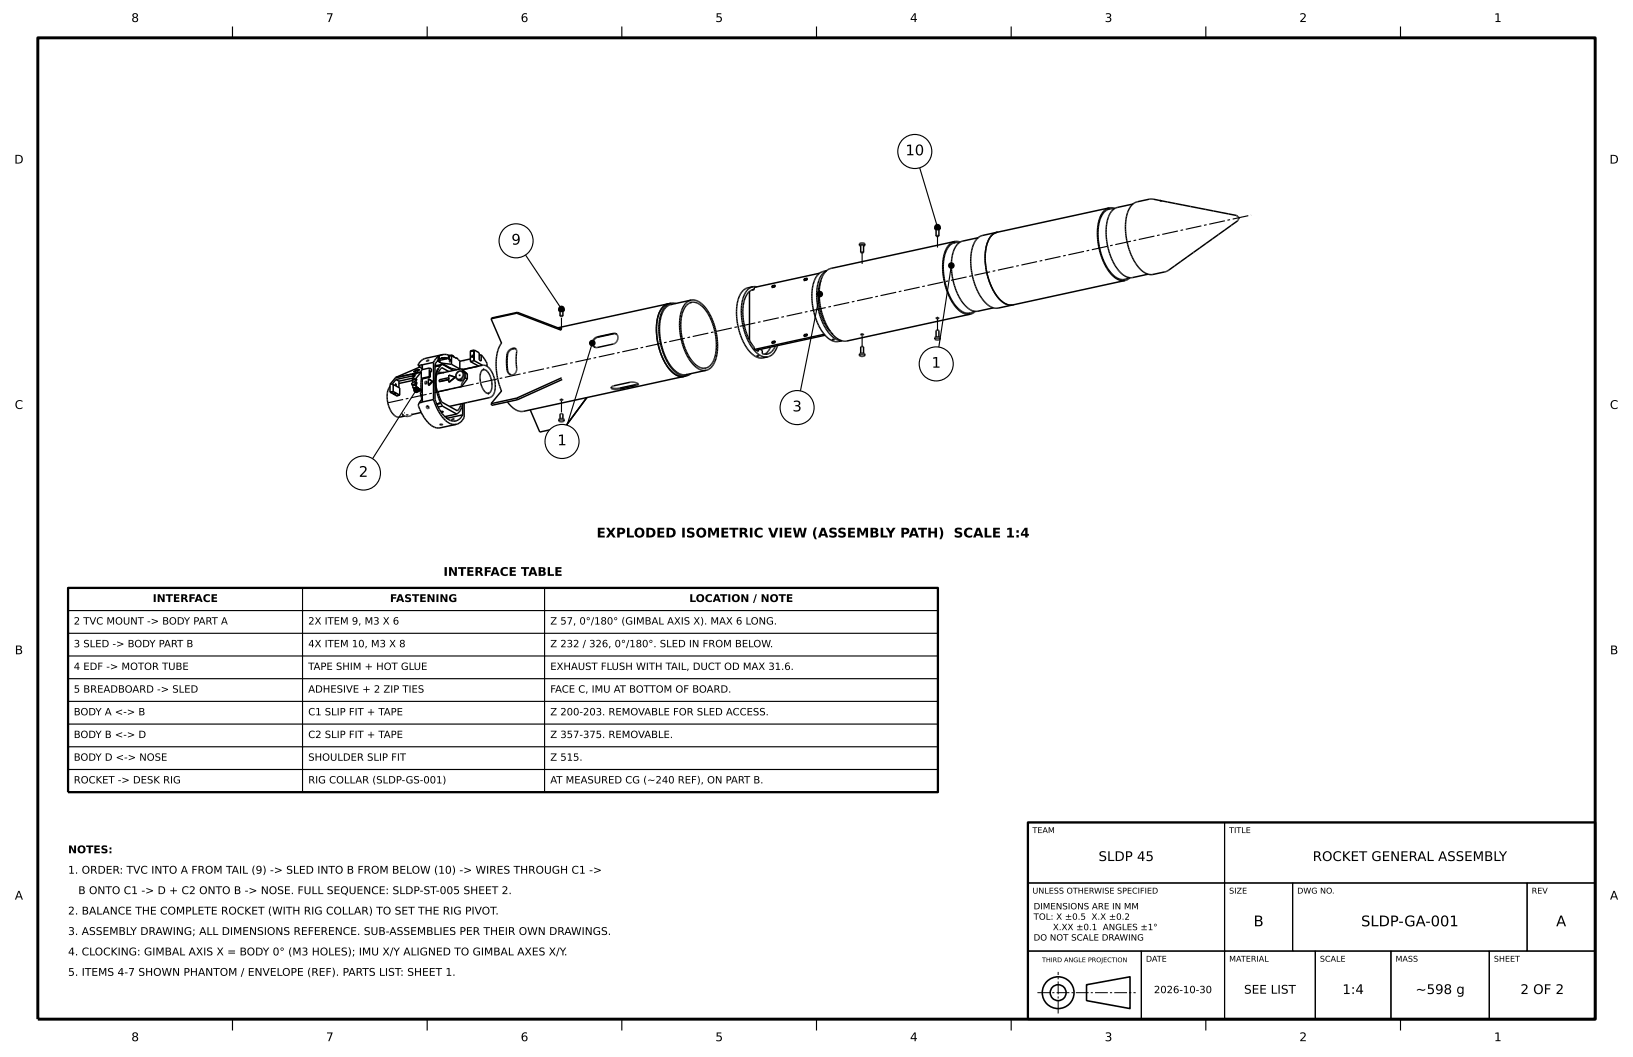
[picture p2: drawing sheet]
<svg xmlns="http://www.w3.org/2000/svg" width="432mm" height="279mm" viewBox="0 0 432 279" stroke-linecap="round" stroke-linejoin="round" font-family="sans-serif">
<g fill="none" stroke="#000" stroke-width=".39">
<path d="M293.4 54.9l-1 .4-.7 .8-.7 1-.5 1.4-.3 3.4 .4 3.4 1.1 3.6 1.7 3 .9 1.1 1.1 .8 1 .4h1M293.4 54.9l1.4 .2M293.4 54.9l-29.7 6.5M293.4 55.2l-.9 .4-.7 .7-1 2.1-.5 3.1 .4 3.7 1.1 3.6 1.5 2.8 1.8 1.7 1 .5 1 .1M293.4 55.2l-.3 .1M293.4 55.2l1.1 .1M299.6 53.9l-4.5 1-.8 .6-.7 .9-.8 1.7-.3 2.1v2.4l.4 2.6 .7 2.3 1.1 2.4 1.2 1.7 1.4 1.2 1 .5 .9 .1 4.4-.9M326.9 57l-22.2-4.4-4.2 .8-.8 .5-.8 .8-.6 1.1-.4 1.5-.3 3.4 .5 3.4 1.2 3.6 1.6 2.7 1.9 1.8 1 .3 1 .1 3.4-.8 .7-.3 18.4-13.1M327 57h.1M327.1 57h.1M327.1 57l.1 .1M327.1 57.1l.5 .4-.3 .7"/>
<path d="M327.1 57.1h.1M327.3 58.3v.1M327.3 58.3h.1M327.3 58.2v.1M182.8 79.3l-.9 .4-.8 .7-1 2.3-.4 2.9 .3 3.7 1.1 3.5 1.7 2.9 .9 1.1 1 .7 1 .4h1M182.8 79.3h.9l1 .4 1 .8 1 1 1.6 2.9 1 3.3 .4 3.5-.3 3.3-.5 1.3-.6 1-.8 .7-.8 .4M182.8 79.3l-5.3 1.2M182.9 79.9l-.8 .4-.8 .6-1 2.2-.3 2.7 .3 3.4 1 3.4 1.4 2.4 1.8 1.8 .9 .4 .9 .1M182.9 79.9l-.4 .1M182.9 79.9h.9l.9 .4 1.8 1.7 1.6 2.7 .9 3 .4 3.3-.3 3.1-1 2.2-.7 .7-.9 .3M198.2 77v12.9M199.1 75.8l-1.5 .3-.9 .5-.7 .8-.7 1.4-.4 1.7-.2 1.8 .5 4.1 1.3 4 1 1.6 1 1.3 1.1 .8 1.2 .5 2.2-.3"/>
<path d="M199.1 75.8l-.9 .4-.8 .7-.6 1-.4 1.3-.4 3.3 .4 3.3 1 3.5 1.7 2.9 .9 1 1 .7 1 .4h1M199.1 75.8h1.1M199.2 76.5l-.3 .1M199.2 76.5l-1.1 .6-.9 1.4-.6 1.9-.2 2.3 .3 2.5 .6 2.5 .9 2.3 1.3 1.9M199.5 76.5l-.7 .1M199.5 76.5h-.3M199.5 76v.5M199.5 76h.1M204.1 75.5v.5M204.1 75.5l.4 .3M204.1 76h.1M204.5 75.8v.1"/>
<path d="M205 75.4l-.9 .1M205 75.4v.4l-.9 .2M205 75.4h.1M205 75.7l-.5 .1M212.6 73.7v.5M212.6 73.7l.4 .2M212.6 74.2h.1M213 73.9v.2M213.4 73.5l-.8 .2M213.4 73.5v.5l-.8 .2M213.4 73.5h.1M213.5 73.8l-.5 .1"/>
<path d="M216.7 72.2l-1 1.2-.7 1.8-.3 1.9v2.4l.4 2.6 .7 2.3 1.1 2.4 1.1 1.6M216.7 72.2l-17.2 3.8M217.1 74.1l-.4 1.3-.3 1.8 .2 3.7 1.1 3.7 1.7 2.9M218.5 71.6l-.8 .5-.7 .9-.8 2.3-.2 3.2 .4 3.3 1.1 3.4 1.5 2.6 1.7 1.7 1 .4 .8 .1M218.6 71.6l-1.3 .3-.6 .3M227.3 64.8v.1M227.3 64.9h.1M227.3 64.9l.3 .2M227.6 66.7l.7 .1M227.6 66.7h.1M227.6 64.8v1.9M227.6 64.8h.1"/>
<path d="M227.7 66.6l.6 .1M227.7 64.8h.6v1.9M228.3 66.7h.1M228.6 64.8l-.8-.2-.5 .2M228.6 64.4l-1.1-.1-.2 .1v.4M228.6 64.8h.1M228.6 64.4h.1M228.7 64.8v.1M228.7 64.4v.5M228.7 64.9l-.4 .2M247.2 60.5l.3 .2M247.2 60.1v.4"/>
<path d="M247.2 60.5h.1M247.2 60.1h.1M247.2 60.5l.9-.2 .5 .2M247.2 60.1l.5-.2 .7 .1 .2 .5M247.5 60.5v1.9M247.5 60.5h.1M247.5 60.5h.8v1.9M248.2 62.3h.1M248.2 62.3l-.7 .1M248.3 62.3v.1M248.3 62.4h-.8M248.6 60.5l-.3 .2"/>
<path d="M252.4 63.8l-32.6 7.1-1.3 .7-1.2 1.8-.6 2.3-.1 2.6 .5 3.4 1 3.2 1.2 2.4 1.7 1.9 1.6 .9M252.4 63.8l-.9 .4-.8 .7-.6 1.1-.5 1.4-.3 3.4 .4 3.8 1 3.2 1.7 3 1 1.1 1.1 .8 1 .4h1M252.4 63.8l1.5 .2M252.5 64.1l-.9 .4-.7 .7-1.1 2.1-.4 3.1 .4 3.7 1.1 3.6 1.6 2.8 1.7 1.7 1 .5 1 .1M252.5 64.1l1.1 .1M252.5 64.1l-.4 .1M258.7 62.8l-4.5 1-.8 .6-.7 .9-.7 1.6-.4 2.2v2.6l.4 2.4 .7 2.2 1.1 2.5 1.1 1.7 1.4 1.2 1 .5 1 .1 4.4-.9M263.7 61.4l-4.3 1-.9 .5-.7 .9-.7 1.6-.4 2.2v2.5l.3 2.4 .7 2.6 1 2.3 1.3 2 1.4 1.3 1 .6 1 .2 4.3-.9M263.7 61.4l-.9 .4-.8 .7-.7 1.1-.4 1.3-.4 3.4 .4 3.8 1.1 3.3 1.7 3 1 1.1 1 .7 1 .4h1M263.9 61.4h-.2M297.3 73.9h-.2M297.4 74.2l-29.7 6.4"/>
<path d="M298.5 73.3l-1.2 .6M298.8 73.4l-1.4 .8M104.6 99.8l-1.5 1.8M108.8 99h.1M108.8 98.9v.1M108.8 98.9h.1M108.8 98.9l-4.2 .9M108.9 99h-.1M108.9 98.9v.1M108.9 98.9h-.1M108.9 99.4l.5 .3M108.9 99.4l-4.2 .9"/>
<path d="M108.9 99.4h.1M109 98.9h-.1M109 98.9h.1M109.3 99.9l-3.8 .8M109.3 98.3v.1M109.4 99.7h.1M109.5 98.8v.1M109.5 98.8l-.5 .1M109.6 98.7l-.1 .1M109.6 98.7l-.6 .2M109.6 98.7h.1M109.6 98.2l-.3 .1"/>
<path d="M109.6 98.2h.1M109.6 98.8l.1 .1M109.6 98.6v.1M109.6 98.6l.1 .1M109.7 98.5h.1M109.7 98.7l-.1 .1M109.7 98.7h.1M109.8 97.9h.1M109.8 97.8v.1M109.8 99.2l-.9 .2M109.8 99.2h.1M109.8 99.2l-.8 1"/>
<path d="M109.9 98.3h.1M109.9 98.3v.1M109.9 98.3l-.2 .2M109.9 98.5l-.3 .1M109.9 98.5v.1M110 98.3l-.3 .2M110 98.3h.1M110 98.8h-.4M110 98.8h.1M110.1 98.6l-.4 .1M110.1 98.6h.1M110.1 98.6v.1"/>
<path d="M110.1 98l-.8 .3M110.1 98.7l-.1 .1M110.1 98.7l.1 .1M110.1 98l.4 .2 .1-.2M110.1 98h.1M110.1 97.9l-.5 .3M110.1 97.9l.1 .2M110.1 97.9h-.3M110.2 98.8l-1.3 .2M110.3 98.5v.1M110.3 98.5h-.4M110.3 98.6h.1"/>
<path d="M110.3 98.6l-.1 .2M110.4 97.9l.2 .1M110.4 97.9l.1 .3M110.5 98.1h-.2M110.6 98h.1M110.8 97.1h.1M110.9 97.1l-6.3 2.7M110.9 97.1h.1M111 97.7l-.6 .2M111 97.7l-1.2 .1M111 97.7h.1M111.1 97l-.3 .1"/>
<path d="M111.4 98.3l-1.1 .3M111.4 98.3l-1.4 1.8M111.4 98.3h.1M111.7 96.4v1.3M111.7 96.4h.1M111.7 96.4v1.2l-1.1-1M111.7 96.4l-1.1 .2M112.7 95.5h.1M112.7 95.4h.1M112.8 95.4h-.1M112.8 95.5h.1M112.8 95.3v.1"/>
<path d="M112.9 95.5h-.1M112.9 95.3h-.1M112.9 95.5h.1M112.9 95.3h.1M113 95.3h-.1M113 95.5h-.1M113 95.2v.1M113 95.2h.1M113.1 95.5h-.1M113.1 95.2h.1M113.1 95.5h.1M113.1 95.4v.1"/>
<path d="M113.2 95.2h-.1M113.2 95.4h-.1M113.2 95.2h.1M113.2 95.4h.1M113.3 95.4h-.1M113.3 95.1l-.1 .1M113.3 95.1h.1M113.3 95.4h.1M113.3 95.3v.1M113.3 95.3h.1M113.4 95.3h-.1M113.4 95.3h.1"/>
<path d="M113.4 95.1h.1M113.4 95.2h.1M113.4 95.2v.1M113.5 99.6l-2.1 .4M113.5 99.6l.3 .1M113.6 97.3l-2.1 .4-.1 2.3M113.6 97.3l-.1 2.3M113.6 97.3l.5 .2M113.8 99.7l-2.1 .5M113.8 98.1l.3 .1M113.8 98.1v1.6M113.8 98.1h-.1"/>
<path d="M114.1 98.2l-.3 .1M114.1 97.5v.7M114.1 97.5h-.1M114.6 95.8v9.8M114.6 95.8l-2.9 .6M114.6 95.8h.1M115 96.3l.4 .4M115 96.3v9.3l.5 1.2M115.3 99.1l-.2 1.2M115.7 98.9l-.4 .7-.1 1.3M115.7 98.9h.1M115.7 95.4l.6 .3"/>
<path d="M115.7 95.4l.8 .5M115.7 97.6l-.4 1.5M115.8 98.8h-.1M115.8 97.5l-.1 .1M115.8 97.5h.1M115.9 97.5h-.1M115.9 97.5h.1M115.9 95.2l-.9 1.1M115.9 94.2l-.7 .6-.6 1M115.9 94.2v1M115.9 94.2h.1M115.9 97.5l-.5 1.6-.2 1.8"/>
<path d="M115.9 98.5v.3M116 98.5h-.1M116 94.1l-.1 .1M116 94.1v.9M116 94.1h.1M116.1 95h-.1M116.1 94.1h-.1M116.1 94.1v.9M116.3 95.7l.4 .3M116.3 95.7h.1M116.5 96.6l-.6 .9M116.5 96.6l-1.5 .3"/>
<path d="M116.5 96.6h.1M116.7 94.7h-.1M116.7 96l2.4 1.4M116.7 96l2.4 1.3M116.7 96l2.7 .3M116.7 96h.1M116.8 97.2l-.9 1.3M116.8 97.2h.1M116.8 97.2h-.1M116.8 97.2l1.9 1M117 94.6l-.3 .1M117 94.7h-.3"/>
<path d="M117 94.7l-1.1 .5M117 96.3l2.9 1.6M117 96.3l-2 .4M117 96.3l-.5 .3M117.1 93.7h1l.7 .3M117.1 93.7l-4.9 1.1-1.2 .9-.5 .8 .1 .1M117.1 93.7l-1 .4M117.2 94.6l-1.1 .4M117.2 94.6h-.2M117.2 94.6l1.4 .1M117.4 94.6h-.4M117.4 94.6h.4"/>
<path d="M117.4 94.6l-.4 .1M117.4 94.6l.4 .1M117.4 98.5h-1.4M117.8 94.6l.4 .2M117.8 94.7l.4 .1M118.2 94.8h.1M118.3 94.8l-2.6 .6M118.3 94.8h.1M118.6 94.2h.1M118.6 94.2v.5M118.6 94.7l-.3 .1M118.6 94.2h.2"/>
<path d="M118.7 99.8v.5M118.7 99.8l-2.6 .6v.5M118.7 94.1v1M118.7 94.1l-.1 .1M118.7 95.1h.1M118.7 94.1h.1M118.8 95.5h.1M118.8 95.4v.1M118.8 95.5v.1M118.8 95.4h.1M118.8 95.6h.1M118.8 95.3v.1"/>
<path d="M118.9 95.6h.1M118.9 99.2l.1 .1M118.9 95.3h.1M118.9 97.2l.2 .2M118.9 95.6l.1 .1M118.9 95.2v.1M118.9 95.7h.1M119 95.2h-.1M119 95.2h.1M119 95.7h.1M119 99.3h.1M119.1 95.2h.1"/>
<path d="M119.1 97.3l1.8 .4M119.1 97.3v.1M119.1 95.6h.1M119.1 95.2l.1 .1M119.2 95.6h-.1M119.2 95.2h.1M119.2 95.6h.1M119.2 99.3h.1M119.2 95.5v.1M119.2 94l-.6-.1v.3M119.2 94v.1M119.2 95.3h.1"/>
<path d="M119.2 95.5h.1M119.2 95.3v.1M119.2 95.4v.1M119.2 95.4h.1M119.2 99.3l.2 .1M119.4 95l-.7 .1M119.4 96.3l2.2 1.2M119.4 95v1.3M119.4 95h.1M119.4 93.8l-.2 .2M119.4 93.8l.2 .3-.2-.1M119.4 93.8v.2"/>
<path d="M119.4 94l-.1 .1M119.4 94l-.6 .1M119.4 94v1M119.4 94l1.3 .7M119.4 99.4l1 .3M119.6 94h.2M119.7 94.2h.1M119.8 94l.2 .4-.2-.2M119.8 94v.2M120.4 99.7l-1.7-.6v.7M120.4 99.7l-1.7 1.3M120.4 99.7h.1"/>
<path d="M120.4 99.7l-1.6 1.4M120.5 99.1v.7l.5 .5M120.6 98.9l-.1 .2M120.7 98.9l-.1 .2M120.7 98.8l-.1 .1M120.7 94.6h-.2M120.7 94.7h.1M120.7 94.6v.1M120.7 94.6l.9 .9M120.7 98.8v.1M120.8 98.6l-.1 .2M120.8 98.6l.7-.5 .6 .1 .3 .6-.1 .8-.5 .5-.7 .1-.4-.3-.1-.8"/>
<path d="M121.4 99.2h.1M121.4 99.2v.1M121.4 99.1h.1M121.5 99.3h.1M121.5 99.1h.1M121.6 99.2h.1M121.6 99.1h.1M121.6 97.5h.1M121.6 95.5v2M121.6 99.3h.1M121.6 99.2v.1M122 97.5h.1"/>
<path d="M122 97.5l-6.3 1.3M122 97.5l1 1M122.1 97.5l1.5 1.3M122.1 98.1h-.6l-.7 .5M122.1 98.1l.5 .6v.6l-.4 .7-.6 .4M122.1 98.1l.5 .2M122.4 98.3h.2M122.6 98.3v.1M122.6 98.4h.1M122.6 98.4l.2 .2M122.7 95.7h.1M122.7 95.6v.1"/>
<path d="M122.8 98.6h.1M122.8 98.6l.1 .1M122.9 99.7l-.3 .5M122.9 98.7v.1M122.9 98.8l.1 .2M122.9 99.7h.1M123 99.4l-.1 .3M123 99h.1M123 99v.2M123 99.4h.1M123 99.2v.2M123 99.4v.5"/>
<path d="M123 99.9l-.8 1.4-.1 .9M123 99.9l.6 .3M123 98.5l.6 .3M123 98.5v.5M123.6 98.8v1.4M124.4 92.9h.1M124.4 94.9l-2.8 .6M124.4 92.9v2.7M124.4 95.6l2.2 1.2M124.5 94.2v.1M124.5 94.2h.1M124.6 94.3h.1"/>
<path d="M124.6 94.2h-.1M124.6 94.2h.1M124.6 94.3v.1M124.6 94.1h.1M124.6 94.4h.1M124.6 94h.1M124.7 94h-.1M124.7 94.4h.1M124.7 94h.1M124.8 94.4h.1M124.8 94h-.1M124.8 94h.1"/>
<path d="M124.9 94h.1M124.9 94.4h-.1M124.9 94.3v.1M124.9 94.3h.1M124.9 94v.1M124.9 94.1h.1M124.9 94.2v.1M125 94.1h.1M125 94.2h.1M125 94.4h-.2M125 94h.1M125 94.3v.1"/>
<path d="M125 94.3h.1M125.3 93.9l-.3 .1M125.3 94.2l-.3 .1M125.3 92.7v1.2M125.3 94.2v1.1M125.3 92.7l-.9 .2M125.3 94.2h.1M125.3 92.7h.1M125.3 95.3v.1M125.3 95.4l-.9 .2M125.4 92.5l1.3 .8v1.8l.5 .3M125.4 92.5v2.8"/>
<path d="M125.4 92.5l-1 .2v.2M125.4 95.3l2.2 1.3M125.4 95.3h-.1M126.6 96.8l-4 .8h-.5M126.6 96.8h.1M127 98.9l.1 2.2 .8 2.1M127 98.9h.1M127.2 95.4h.1M127.2 93.8v1.6M127.2 93.8l-.5 .1M127.2 93.8l1.6 2.2v.8M127.3 98v.1"/>
<path d="M127.3 98l-.3 .9M127.6 96.6l-5.3 1.1M127.6 96.6l1.2 .2M127.8 97.7l.1-.1zM127.8 97.7h.2M127.8 97.6l-.5 .5M128 97.7h.2M128.1 97.7l.4 .2M128.1 97.7h.1M128.5 97.9l.9 1 .5 1.6 .2 2-.5 1.2M128.5 97.9h.1M128.8 96.8l.9 .9 .8 1.6 .4 2v1.8"/>
<path d="M129.9 84.3l2.7 6.4M132.6 90.6l-.6 1.1-.5 1.4-.3 2.9 .3 3.8 1.1 3.6M134.1 97.8v.1M134.1 97.9l.5 .9M134.3 93.5l-.2 2.6 .3 2.3M134.3 93.4v.1M134.3 93l-.3 1.8 .1 3M134.3 92.9v.1M134.4 98.4v.1M134.4 98.5l.2 .3M134.5 93.1l-.2 .3M134.5 93v.1"/>
<path d="M134.5 92.7l-.2 .2M134.6 92.7h-.1M134.6 98.8l.1 .1M134.6 98.8h.1M134.7 98.9h.1M134.7 98.8l.1 .1M134.8 98.9l.2 .2M134.8 98.9v.1M134.8 98.9l.1 .1M134.8 99h.1M134.9 99h.1M134.9 99l.1 .1"/>
<path d="M135 99l.1 .1M135 92.3l-.4 .4M135 92.5l-.5 .5M135.1 92.3h-.1M135.1 92.5h-.1M135.1 99.1h.1M135.1 99.1h.2M135.2 92.2l-.1 .1M135.3 92.2h-.1M135.3 99.1h.1M135.4 92.3l-.3 .2M135.4 92.3h.1"/>
<path d="M135.4 92.1l-.1 .1M135.4 99.1h-.1M135.5 92.1h-.1M135.5 99.1h-.1M135.6 99.1h-.1M135.7 99.1h-.1M135.8 92l-.3 .1M135.8 99l-.1 .1M135.8 92h.1M135.8 99h.1M135.9 92h-.1M135.9 92h.1"/>
<path d="M135.9 99h-.1M135.9 98.9v.1M135.9 92.1l-.5 .2M136 92.1h.1M136 92.1h-.1M136 92h.1M136.1 92l.1 .1M136.1 92.1l-.7 .2M136.1 92.1h.1M136.2 92.1h.1M136.3 92.1v.1M136.3 92.1l.1 .1"/>
<path d="M136.3 92.1h.1M136.3 92.2h.1M136.4 98.5l-.5 .4M136.4 92.2h.1M136.4 98.5h.1M136.4 92.2l.2 .3M136.6 92.5v.1M136.6 92.6v.1M136.6 93l-.1 2.1 .1 2.5-.2 .9M136.6 93h.1M136.6 92.7v.1M136.6 92.8v.2"/>
<path d="M136.6 82.8l-6.7 1.5M136.6 82.8l11.8 4.5M136.8 82.6l-6.8 1.4-.1 .3M136.8 82.6l-.2 .2M136.8 82.6l11.8 4.5M147.8 82.1l.3 .2M147.8 81.7v.4M147.8 82.1h.1M147.8 81.7h.1M147.8 82.1l.7-.2 .7 .2M147.8 81.7l.5-.2 .7 .1 .2 .5M148.1 82.1v1.4"/>
<path d="M148.1 83.6h.1M148.1 82.1h.1M148.1 82.1h.7v1.4M148.5 99.9l-11.9 5.3M148.8 83.5h.1M148.8 83.5h-.7M148.8 83.5l-.7 .1M149.2 82.1h.1M149.2 82.1l-.4 .2M156.6 90.8v.1M156.6 90.9l.1 .3M156.6 90.4v.4"/>
<path d="M156.7 90.3l-.1 .1M156.7 91.2v.1M156.7 91.3l.2 .2M156.8 90.7v.3M156.8 90.6v.1M156.8 91v.1M156.8 91.1l.1 .3M156.9 89.9l-.2 .4M156.9 91.5h.1M156.9 90.3l-.1 .3M156.9 89.8v.1M156.9 90.2v.1"/>
<path d="M156.9 91.5l.1 .1M156.9 91.4l.1 .1M157 91.5v.1M157 91.6l.1 .1M157 89.7l-.1 .1M157 91.6h.1M157 89.6v.1M157.1 91.6h.1M157.1 89.6h-.1M157.1 89.9l-.2 .3M157.1 89.5v.1M157.1 91.6v.1"/>
<path d="M157.1 89.8v.1M157.1 91.7l.1 .1M157.1 89.8h.1M157.1 89.5h.1M157.1 91.7h.1M157.2 89.7l-.1 .1M157.2 89.5h-.1M157.2 89.7h.1M157.2 89.4v.1M157.2 91.8h.2M157.2 91.7l.2 .1M157.2 89.4h.1"/>
<path d="M157.4 89.3l-.2 .1M157.4 91.8h.1M157.4 89.5l-.2 .2M157.4 89.3h.1M157.4 89.5h.1M157.4 91.8l.4 .1M157.5 89.4l-.1 .1M157.5 89.2l-.1 .1M157.5 89.4h.1M157.6 89.4h-.1M157.6 89.2h-.1M157.6 89.3v.1"/>
<path d="M157.6 89.2h.1M157.6 89.3h.1M157.7 89.3h-.1M157.7 89.1l-.1 .1M157.7 89.1h.1M157.8 89.1h-.1M157.8 89.2l-.1 .1M157.8 89.1h.1M157.8 89.2h.1M157.9 89.1h-.1M157.9 91.9h-.1M157.9 89.2h-.1"/>
<path d="M157.9 89.1h.1M157.9 89.2h.1M157.9 89v.1M158 89.2h-.1M158 89.2h.1M162.3 90.9l-4.4 1M162.4 90.9h-.1M162.5 88.2l-4.5 1M162.5 90.8l-.1 .1M162.5 90.8h.1M162.5 88.2h.1M162.5 88.2h.3"/>
<path d="M162.5 88.1l-4.6 .9M162.5 88.1h.1M162.6 88.1l.2 .1M162.7 90.7l-.2 .1M162.7 90.7h.1M162.8 88.2h.1M162.9 90.5l-.2 .2M162.9 88.2l.1 .1M162.9 88.2h.1M162.9 90.5h.1M163 90.4l-.1 .1M163 88.3h.1"/>
<path d="M163 90.4h.1M163 88.3l.3 .5 .1 .6M163 90.3v.1M163.3 89.9l-.3 .4M163.3 89.8v.1M163.4 89.5l-.1 .3M163.4 89.4v.1M176.8 80.3l-1 .4-.7 .7-.7 1.1-.5 1.3-.3 3.4 .4 3.9 1.2 3.6 1.8 2.9 1.8 1.5 1 .4h1M176.8 80.3l-29.3 6.4M177 80.3h-.2M177.4 80.2l-.9 .3-.8 .8-1.1 2.2-.4 3.1 .4 3.8 1.1 3.7 1.6 2.8 1.9 1.9 1 .5 1 .1M177.4 80.2h1.3"/>
<path d="M177.4 80.2l-.6 .1M177.5 80.5l-.9 .3-.8 .8-.6 1-.5 1.3-.3 3.3 .4 3.3 1 3.5 1.7 2.9 .9 1 1 .8 1 .3 1 .1M177.7 80.4l-.2 .1M180.8 99.5l-42.4 9.2h-1l-1-.4-1.1-.7-1.1-1.4M181.2 99.4l-.4 .1M181.4 99.4l-.6 .1M181.4 99.4h-.2M181.8 98.9l-.4 .2M182.7 98.7l-1.3 .7M186.5 97.3h-.1M186.5 97.3h-.2M186.7 97.9l-5.3 1.2"/>
<path d="M199.5 91.9h-.1M199.5 91.9v.5M199.5 92.4l.3 .2M199.8 92.6h.1M200.1 92.5l.4 .4M200.1 94v.1M200.1 94.1h.1M200.1 94h.1M200.2 94.2h.1M200.2 94h.1M200.3 94h-.1M200.3 94.2h.1"/>
<path d="M200.3 94h.1M200.4 94.2h.1M200.4 94h.1M200.5 94h.1M200.5 94.2h.1M200.5 92.9h.1M200.5 92.4v.5M200.6 94.2h.1M200.6 94h.1M200.7 94.1l-.1 .1M200.7 94h.1M200.7 94.1h.1"/>
<path d="M201 92.3l.6 .3v.9l1.3 .1M202.2 93.6h.1M202.9 93.6l-.3 .1M203.7 91.7l-.6 1.2-.9 .7M204.1 90.3v.5M204.1 90.3l.4 .2M204.1 90.8h.1M204.5 90.5v.2M205 90.1l-.9 .2M205 90.1v.5l-.9 .2M205 90.1v.1M205 90.4l-.5 .1"/>
<path d="M205 91.5l-1 1.5-1.1 .6M205.6 91.3l-.5 1.2-.6 1-.7 .5-.8 .3M212.6 88.5v.4M212.6 88.5l.4 .2M212.6 88.9v.1M213 88.7v.2M213.4 88.3l-.8 .2M213.4 88.3v.5l-.8 .1M213.4 88.3h.1M213.5 88.6l-.5 .1M218 88.4l.2 .3M218 88.4l-18.5 4"/>
<path d="M218.2 88.6l-18.4 4M218.2 88.7l1 .9 1.2 .6 1 .1 1.2-.2M219.4 87.5h-.1M219.4 87.3v.2M219.8 87.9l.4 .5M220 89.7v.1M220 89.7h.1M220 89.8h.1M220.1 89.8h.1M220.1 89.7h.1M220.2 89.7h.1M220.2 89.8h.1"/>
<path d="M220.2 89.6h.1M220.2 89.9h.1M220.3 89.9h.1M220.3 89.6h.1M220.4 89.6h.1M220.4 89.9h.1M220.4 89.6v.1M220.5 89.9h-.1M220.5 89.7h.1M220.5 89.8h.1M220.6 89.8h-.1M220.6 89.7h.1"/>
<path d="M220.6 89.8h.1M220.6 89.7v.1M227.3 94l.5 .2 .9-.2M227.3 94v-.5l.7-.2 .6 .2 .1 .5M227.3 93.9l.8-.2 .6 .3M227.3 93.9h.1M227.6 88.4h.1M227.6 91.7v1.7M227.6 88.5h.1M227.6 91.7h.1M227.6 88.3v.1M227.6 88.3h.1"/>
<path d="M227.6 91.6v.1M227.7 91.6h.1M227.7 88.3h.1M227.7 91.6l.6 .1M227.7 88.5h.1M227.8 88.5h.1M227.8 88.3h.1M227.8 88.5v.1M227.8 88.6h.1M227.9 88.3h-.1M227.9 88.3h.1M227.9 88.6h.1"/>
<path d="M228 88.6h.1M228 88.3h.1M228.1 88.3h.1M228.1 88.5h.1M228.2 88.3h.1M228.2 88.5h.1M228.3 88.5h.1M228.3 88.3v.1M228.3 88.4h.1M228.3 91.7h.1M228.3 91.7v1.7M228.4 88.4h.1"/>
<path d="M228.4 88.4v.1M228.7 94h.1M247.2 89.6l.5 .3 .8-.2M247.2 89.6l.7-.2 .7 .2M247.5 84v.1M247.5 84.1h.1M247.5 89h.8M247.5 89l-.3 .2v.4M247.5 84.1v.1M247.5 84h.1M247.6 84.2h.1M247.6 84h.1"/>
<path d="M247.7 84.2h.1M247.7 84h-.1M247.7 84h.1M247.7 83.9h.1M247.8 83.9h.1M247.8 84.2h.1M247.9 84.2h.1M247.9 83.9h.1M248 84h.1M248 84.2h.1M248 83.9h.1M248.1 84h.1"/>
<path d="M248.1 84.2h.1M248.2 84.2h-.1M248.2 84h.1M248.2 84.2h.1M248.2 87.3h-.7v1.8M248.3 87.3h.1M248.3 87.3v1.8M248.3 84h.1M248.3 84.1h.1M248.3 84v.1M248.3 89l.3 .2v.4M248.5 89.7h.1"/>
<path d="M248.6 89.6v.1M256.2 82.8h-.1M256.4 82.8h-.2M256.5 83.1l-32.7 7.1-1.2-.1M257.5 82.2l-1.1 .6M257.9 82.3l-1.4 .8M268.2 80.5l-.5 .1M103.1 101.6v2.1M103.1 103.7h.1M103.1 102.1l-.6 1.2-.1 1.5 .2 1.8 .5 1.6 .8 1.2 .9 .7 .8 .2 1.4-.3M103.2 103.7l.7 .4M103.8 101.5l-.7 .1"/>
<path d="M103.8 101.5v.2M103.8 101.7h.1M103.9 104.1l.5 .1M103.9 104.1h.1M104 101.6l-.2 .1M104 101.6v1.9M104 103.5l-.9 .2M104 101.6l1.7 1v1.9M104 103.5l.1 .1M104.1 103.5l-.9 .2M104.1 103.5l1.5 .9M104.1 103.6l-.9 .1"/>
<path d="M104.1 103.5v.1M104.2 104.1l.2 .1M104.2 104.1h-.3M104.2 104l-.3 .1M104.2 104v.1M104.4 104.1l-.3 .1 .7 .4M104.4 104.1v.1M104.4 104h.1M104.4 104h-.2M104.5 104.1h-.1M104.5 104.1v.1M104.5 101.4h.1"/>
<path d="M104.5 104h.2M104.5 104h.1M104.6 104h.1M104.6 104.1l-.1 .1M104.6 104.1h-.1M104.6 101.4v.6M104.6 101.4v.1M104.6 101.5v.5zM104.6 101.5h.1M104.6 104.1h.1M104.7 104.1h-.1M104.7 104.1h.1"/>
<path d="M104.7 101.5h-.1M104.7 104h.1M104.7 104h-.1M104.7 104v.1M104.7 100.3l-.9 1.2M104.7 100.3l.8 .4M104.8 104.6h.1M105.5 100.7v1.8M105.6 104.4l.1 .1M105.6 104.4l-.8 .2M105.6 104.4h.1M105.7 104.5l-.9 .1"/>
<path d="M106.4 109.6l.1 .1M106.4 109.6v.1M106.4 109.7h.1M106.5 109.7h.1M106.5 109.7l.2 .2M106.4 109.5h.1M106.7 109.9h.1M106.8 109.9l.1 .1M106.9 110h.1M107 109.1h.1M107.5 109.6v.1M107.5 109.6h.1"/>
<path d="M107.6 109.6h-.1M107.6 109.6h.1M107.7 109.6h-.1M107.7 109.6h.1M107.8 109.6l.1 .1M107.9 109.7h.1M107.9 109.6v.1M108.4 110h-1.4M108.4 110h.1M108.6 109.9l-.2 .1M108.6 109.9h.1M108.9 101.7l.3 .2"/>
<path d="M108.9 100.3h.1M108.9 109.6l-.3 .3M108.9 100.2v.1M108.9 109.6h.1M109 109.6h-.1M109 100.3l.2 .1M109 100.3h-.1M109 100.2h-.1M109 109.5v.1M109 109.5h-.1M109 109.5h.1M109.2 102.6l1.3 .7"/>
<path d="M109.2 101.8v.8M109.2 101.8h.1M109.2 100.4v.8M109.2 100.6l-3.7 .8M109.4 101.6l.6 .4M109.4 101.6l.1 .1M109.4 101.6l-.5 .1M109.5 101.7l.7 .4M109.5 101.7l-.3 .1M109.6 101.3l.4 .2M109.6 101.3l.2 .1M109.8 101.4l.4 .2"/>
<path d="M109.9 102.8h.1M109.9 102.8l.4 .1M110 100.1l.2 .1M110 100.1l-1.1 .2M110 102l.2 .1M110 101.5l.2 .1M110 101.5v.5M110 100.9l.2 .1M110 100.9l-.4 .4M110 100.4v.5M110 100.4l-.6 .7-.5 .1v.5M110 100.4l.2 .1"/>
<path d="M110.1 102.7h.2M110.1 102.7l.2 .1M110.1 102.7l-.2 .1M110.1 102.7h.1M110.2 102.4l.5 .2M110.2 102.4l-1 .2M110.2 102.4l.5 .3M110.2 102.4h.1M110.2 102.1v.3M110.2 101v.6M110.2 100.2l-1 .2M110.2 101l-.4 .4"/>
<path d="M110.2 100.2v.3M110.2 100.5h-.1M110.2 102.4l1.2 .6M110.3 102.7h.1M110.3 102.8v.1M110.3 102.8h.1M110.4 102.9h-.1M110.4 102.8v.1M110.4 102.8h.1M110.4 102.9h.1M110.4 102.8l-.1 .1M110.5 102.8l-.1 .1"/>
<path d="M110.5 102.8h.1M110.5 102.8h-.1M110.5 103.3v.1M110.5 103.3l.6-.1-.6 .2M110.7 102.7h-.4M110.7 102.6v.1M110.8 106.5l-.2 .6 .8 1.9M110.8 102.7l.5 .3M110.8 102.8h-.3M110.8 102.8l.5 .2M111.1 103.1h.1M111.1 103.1v.1"/>
<path d="M111.1 103.2l.6 .3M111.1 103.7h.1M111.1 103.7l.2 .8M111.2 103.3l-.7 .1M111.3 104.5l.2 1M111.3 103v.1M111.3 103l-.2 .1M111.3 103h.1M111.3 103l.1 .1M111.3 103.1h.1M111.4 103h.1M111.4 103h-.1"/>
<path d="M111.4 109l1.7 2.6 1.8 1.3 1.4 .2 4.3-.9M111.4 109l-2.5 .6M111.4 100l.3 .2M111.4 100v3M111.6 103.1l.1 .5M111.6 103.1h-.3M111.6 103.1h.1M111.6 103.1l-.5 .1M111.6 103.6l-.5 .1M111.6 104.4l-.3 .1M111.7 100.2v6.1M111.7 106.3h.1"/>
<path d="M111.7 103.6h.1M111.7 106.3l-.9 .2M111.7 106.3v-.9l-.9 1.1M112.3 101.2v.1M112.3 101.3h.1M112.3 101.2h.1M112.3 101.1v.1M112.3 101.3v.1M112.3 101.4h.1M112.3 101.1h.1M112.3 101v.1M112.3 101.4l.1 .1"/>
<path d="M112.4 101h-.1M112.4 101.5h.1M112.4 100.9v.1M112.4 100.9h.1M112.5 100.9h-.1M112.5 101.5h.1M112.5 100.8v.1M112.6 101.5h-.1M112.6 100.8h-.1M112.6 100.8h.1M112.6 101.5h.1M112.7 101.5h-.1"/>
<path d="M112.7 100.8h.1M112.7 101.4h.1M112.7 101.5h.1M112.7 101.3v.1M112.7 101.3h.1M112.7 107.6h.1M112.7 107.6v.1M112.7 101.2v.1M112.8 107.7h.1M112.8 107.5l-.1 .1M112.8 100.8h.1M112.8 101.4l-.1 .1"/>
<path d="M112.8 101.2h-.1M112.8 107.7v.1M112.8 107.5h.1M112.8 107.4v.1M112.8 107.8h.1M112.8 101.2h.1M112.8 100.8l.1 .1M112.8 100.8v.1M112.8 101.4h.1M112.8 107.4h.1M112.8 101.1v.1M112.8 100.9h.1"/>
<path d="M112.8 107.8l.2 .1M112.9 100.9h.1M112.9 101.3l-.1 .1M112.9 107.4h-.1M112.9 101.3h.1M112.9 107.3l-.1 .1M112.9 101.1h-.1M112.9 107.3v.1M112.9 100.9v.1M112.9 101h.1M112.9 101.2v.1M112.9 101.2h.1"/>
<path d="M112.9 107.3h.1M112.9 101.1v.1M112.9 101v.1M112.9 101.1h.1M113 107.9v.1M113 108h.1M113 107.3h-.1M113 107.3h.1M113.1 108h.1M113.1 107.4h.1M113.1 107.3h.1M113.1 107.4v.1"/>
<path d="M113.1 107.3h-.1M113.1 107.5h.1M113.1 107.3l.1 .1M113.2 108h.1M113.2 107.5v.1M113.2 107.4h.1M113.2 107.6h.1M113.3 107.6h.1M113.3 100.2l1 .6M113.3 100.2v1.6M113.3 100.2l.2 .1M113.3 101.8l.2 .1"/>
<path d="M113.3 108h.1M113.3 107.4h.1M113.3 107.4l.1 .1M113.3 107.9h.1M113.4 107.9h-.1M113.4 107.5v.1M113.4 107.6h.1M113.4 107.9h.1M113.4 107.8v.1M113.4 107.6v.1M113.4 107.8h.1M113.4 107.7h.1"/>
<path d="M113.4 107.7v.1M113.5 101.8v.1M113.5 100.3l1 .6M113.5 100.3h.1M114.3 100.8l-1 1M114.3 100.8l.2 .1M114.5 100.9l-1 1M114.6 105.6l-2.9 .7M114.6 105.6h.1M114.6 105.6l1 2.5 1.7 2.6 1.8 1.3 1.5 .2M115.1 100.9h.1M115.1 100.9v.6"/>
<path d="M115.1 100.9l.3 2.7M115.1 100.3v.6M115.1 101.5h.1M115.1 100.3h.1M115.1 101.5l.1 .7M115.2 102.2h.1M115.2 102.2l.1 .6M115.2 100.9l.3 2.7M115.2 100.9l.2 1.7 .4 .9M115.3 102.8h.1M115.3 102.8l.1 .7M115.4 103.5h.1"/>
<path d="M115.4 103.5v.1M115.4 103.6h.1M115.5 106.8l1.1 2 1.2 1.5 1.3 .9 1.3 .1M115.5 103.6l.8 2.4M115.5 103.6h-.1M115.5 103.6h.1M115.8 103.5l1 2.8 4.1 2.3M115.8 103.5h.1M116.1 100.9h.1M116.2 100.9h.1M116.3 112.2h.1M116.3 106h.1"/>
<path d="M116.3 106l.2 .5M116.3 112.3h.1M116.4 112.3h.1M116.4 112.1l-.1 .1M116.4 112.1h.1M116.4 112.3l.1 .1M116.5 112.1h-.1M116.5 112.1h.1M116.5 112.4h.1M116.5 108.7h.1M116.5 106.5l-1 .3M116.5 106.5l.1 .1"/>
<path d="M116.6 106.6l-1.1 .2M116.6 106.6l.4 .7M116.6 112.1h-.1M116.6 108.7h.1M116.6 112.4h.1M116.6 112.1h.1M116.7 108.7h-.1M116.7 112.4h.1M116.7 109h.1M116.7 112.1h.1M116.7 108.7h.1M116.8 112.4h-.1"/>
<path d="M116.8 108.7h.1M116.8 112.1h.1M116.8 109h-.1M116.8 109h.1M116.9 112.1h.1M116.9 108.7h.1M116.9 112.3l-.1 .1M116.9 109h.1M116.9 109h-.1M116.9 112.3h.1M116.9 112.1l.1 .1M117 109h-.2"/>
<path d="M117 109h-.1M117 112.3h-.1M117 108.7h.1M117 108.7h-.1M117 107.3l3.8 2.1M117 107.3l-1.2 .3M117 109h.1M117 112.3h.1M117 112.2h.1M117 108.8h.1M117 108.9v.1M117.1 109h-.1"/>
<path d="M117.1 108.7v.1M117.1 108.8h.1M117.1 108.9v.1M117.1 108.9h-.1M117.1 108.9h.1M117.1 108.8v.1M117.2 108.8h.1M117.2 108.8v.1M118.1 110v.6M118.7 100.3v.7M118.7 101l.1 .1M118.7 100.3l-2.6 .6"/>
<path d="M118.7 100.3h.1M118.7 100.4l-2.5 .5M118.8 101h.1M118.8 101v.1M119.4 111h.1M119.4 110.9v.1M119.4 110.9h.1M119.5 111h.1M119.5 110.9h-.1M119.5 110.8v.1M119.6 110.8h-.1M119.6 111h-.1"/>
<path d="M119.6 110.8h.1M119.6 111h.1M119.7 111h-.1M119.7 110.7l-.1 .1M119.7 111h.1M119.7 110.7h.1M119.8 110.9l-.1 .1M119.8 110.9h.1M119.8 110.7h-.1M119.9 110.7h-.1M119.9 110.9h-.1M119.9 110.7h.1"/>
<path d="M119.9 110.9h.1M119.9 110.6v.1M120 110.9h-.1M120 110.6h-.1M120 110.8v.1M120 110.6h.1M120 110.8h.1M120.1 110.7h.1M120.1 110.8h.1M120.4 111.3h-.1M120.8 109.4l-3.2 .7M120.9 108.6h.1"/>
<path d="M121 100.3l.2 .1M121 100.3l.4 .2M121.2 100.4h.4M121.2 100.4h.1M121.2 109.2l-.4 .2M121.2 109.2h.1M121.2 100.4l.1 .1M121.3 100.5h.1M121.4 100.5l.2 .1M121.5 100.5h.1M121.6 100.5h-.1M121.6 100.6h.1"/>
<path d="M121.6 100.4h.1M121.7 100.6h.1M121.7 100.4h-.1M121.7 100.4h.1M121.8 100.6h.1M121.8 100.4h.1M121.9 100.4h-.1M121.9 100.4h.1M121.9 100.6h.1M121.9 106.7l-.3 .9-.7 1M122 100.6h-.1M122 100.6h.1"/>
<path d="M122 100.4h.1M122 100.4h-.1M122 100.6h-.3M122.1 100.4h.1M122.1 102.2l-6.3 1.3M122.1 100.6h-.1M122.1 100.6h.1M122.1 100.5v.1M122.1 100.5h.1M122.1 100.4l.1 .1M122.2 100.5h.1M122.2 100.5h-.1"/>
<path d="M122.2 100.4v.1M122.2 100.6h-.1M122.3 106.7v3M122.3 109.7l-4.2 .9M122.3 109.7l-.8 1-1.1 .6M122.4 106.7l-.5 1.5-.7 .9M122.4 106.6v.1M122.6 100.2l-.4 .4M122.6 100.2h.1M122.7 106.5v3.8l-.9 1.3-1.2 .6M123.6 100.2l-1.5 2M127.9 103.2l.7 .7"/>
<path d="M127.9 103.2h.1M128.6 103.8l.6 .2M128.6 103.8v.1M129.2 104h-.1M129.4 103.9l-.2 .1M129.4 103.9h.1M129.7 103.6l-.3 .3M129.7 103.6l-.1 .1M130.9 103.1l-.6 1.4-.8 .6-10.6 2.3M130.9 103.1h.1M132.6 103.3l-2.7 3.4M136.6 105.2l-6.7 1.5"/>
<path d="M136.6 105.2l.2 .5M136.8 105.7l-6.8 1.4-.1-.4M140.2 108.3l2.5 5.9 6.8-1.5M147.8 111.2l.5 .3 .8-.1M147.8 111.2l.7-.2 .7 .3M148.1 105.7h.1M148.1 110.7h.8M148.1 110.7l-.3 .1v.4M148.1 105.8h.1M148.1 105.6h.1M148.2 105.6h.1M148.2 105.8h.1"/>
<path d="M148.3 105.8h.1M148.3 105.6h-.1M148.3 105.6h.1M148.4 105.8h.1M148.4 105.6h.1M148.5 105.6h-.1M148.5 105.8h-.1M148.5 105.6h.1M148.5 105.8h.1M148.6 105.6h.1M148.6 105.8h.1M148.7 105.8h-.1"/>
<path d="M148.7 100.3l-11.9 5.4M148.7 105.6h.1M148.7 105.8h.1M148.8 105.8h-.1M148.8 105.6h.1M148.8 105.8h.1M148.8 109.4h-.7v1.3M148.8 109.4h.1M148.8 109.4v1.3M148.8 105.6v.1M148.8 105.7h.1M148.8 105.7v.1"/>
<path d="M148.9 105.7h.1M148.9 105.6v.1M148.9 110.7l.3 .1v.5M149.1 111.4h.1M149.2 111.3h.1M155.2 105.1l-5.7 7.6M161.6 102.4v.1M161.6 102.5h.1M161.6 102.5v.1M161.6 102.6h.1M161.6 102.4h.1M161.6 102.3v.1"/>
<path d="M161.6 102.6l.1 .1M161.7 102.7h.1M161.7 102.4h.1M161.7 102.3h-.1M161.7 102.3h.1M161.7 102.4v.1M161.7 102.7l.1 .1M161.7 102.2v.1M161.7 102.5h.1M161.7 102.2h.1M161.8 102.8h.1M161.8 102.5h.1"/>
<path d="M161.8 102.2h.1M161.8 102.1v.1M161.9 102.5l.1 .1M161.9 102.8h.1M161.9 102.1h-.1M161.9 102.8v.1M161.9 102.1h.1M161.9 102.9h1.7M162 102.1h-.1M162 102.1h.1M162 102.6h.1M162.1 102.6l.2 .1"/>
<path d="M162.1 102l-.1 .1M162.2 102h-.1M162.2 102h.1M162.3 102h-.1M162.3 102h.1M162.3 102.7h.1M163.6 102.9h.1M167.5 101h-.9l-4.3 1M167.5 101h.1M167.5 101l.8 .2M168.2 101.9l-4.6 1M168.2 101.6l-4.5 1-1.3 .1"/>
<path d="M168.2 101.9h.1M168.2 101.6h.1M168.3 101.9h-.1M168.3 101.6h-.1M168.3 101.2h.1M168.3 101.9h.1M168.3 101.6h.1M168.4 101.9h-.1M168.4 101.6h-.1M168.4 101.9h.1M168.4 101.6h.1M168.4 101.2l.1 .1"/>
<path d="M168.5 101.3h.1M168.5 101.8l-.1 .1M168.5 101.6h-.1M168.5 101.8h.1M168.5 101.5v.1M168.6 101.8h-.1M168.6 101.5h-.1M168.6 101.8h.1M168.6 101.5h.1M168.6 101.3h.1M168.7 101.4h.1M168.7 101.5h-.1"/>
<path d="M168.7 101.8h-.1M168.7 101.5h.1M168.7 101.7h.1M168.7 101.4v.1M168.8 101.4h.1M168.8 101.7h-.1M168.8 101.4h-.1M168.8 101.7h.1M168.8 101.4v.1M168.8 101.5h.1M168.8 101.6v.1M168.8 101.6h.1"/>
<path d="M168.8 101.5v.1"/>
</g>
<path d="M102.5 106.5l228.3-49.6" fill="none" stroke="#000" stroke-width=".3" stroke-dasharray="4.2 .7 .7 .7" stroke-linecap="butt"/>
<path d="M228 69.8v-3.1M247.9 65.4v-3M148.5 87v-3M228 88.7v3M247.9 84.3v3.1M148.5 105.9v3.1" fill="none" stroke="#000" stroke-width=".3" stroke-dasharray="3.5 .7 .7 .7 .7 .7" stroke-linecap="butt"/>
<path d="M18 155.4h230v54h-230zM271.8 217.4h150v52h-150z" fill="none" stroke="#000" stroke-width=".6" stroke-linecap="butt"/>
<g fill="none" stroke="#000" stroke-width=".3">
<path d="M61.5 7v3M112.9 7v3M164.4 7v3M215.9 7v3M267.4 7v3M318.9 7v3M370.3 7v3M243.2 44.4l4.7 15.6M139 67.4l9.5 14.3M216.8 77.7l-5.1 25.6M251.6 70.2l-3.4 21.5M156.6 90.7l-6.7 21.7"/>
<path d="M110.1 103l-11.6 18.2M18 155.4v54h230M80 155.4v54M144 155.4v54M18 161.4h230M18 167.4h230M18 173.4h230M18 179.4h230M18 185.4h230M18 191.4h230M18 197.4h230M18 203.4h230"/>
<path d="M271.8 217.4h52v16h-52zM323.8 217.4h98v16h-98zM271.8 233.4h52v18h-52zM323.8 233.4h18v18h-18zM341.8 233.4h62v18h-62zM403.8 233.4h18v18h-18zM271.8 251.4h30v18h-30zM301.8 251.4h22v18h-22zM323.8 251.4h24v18h-24zM347.8 251.4h20v18h-20zM367.8 251.4h26v18h-26zM393.8 251.4h28v18h-28z"/>
<path d="M61.5 269.4v3M112.9 269.4v3M164.4 269.4v3M215.9 269.4v3M267.4 269.4v3M318.9 269.4v3M370.3 269.4v3"/>
</g>
<path d="M10 10h411.8v259.4h-411.8z" fill="none" stroke="#000" stroke-width=".78" stroke-linecap="butt"/>
<g fill="none" stroke="#000" stroke-width=".42">
<path d="M287.3 260.3l11.5-2.1v8.4l-11.5-2.1z"/>
<circle cx="279.8" cy="262.4" r="2.1"/>
<circle cx="279.8" cy="262.4" r="4.2"/>
</g>
<path d="M274.3 262.4h26M279.8 267.9v-11" fill="none" stroke="#000" stroke-width=".26" stroke-dasharray="3.4 .6 .6 .6" stroke-linecap="butt"/>
<g fill="#fff" stroke="#000" stroke-width=".3">
<circle cx="148.6" cy="116.7" r="4.5"/>
<circle cx="247.6" cy="96.2" r="4.5"/>
<circle cx="96.1" cy="125" r="4.5"/>
<circle cx="210.8" cy="107.7" r="4.5"/>
<circle cx="136.5" cy="63.7" r="4.5"/>
<circle cx="241.9" cy="40" r="4.5"/>
</g>
<g fill="#000" stroke="#000" stroke-width=".35">
<circle cx="216.8" cy="77.7" r=".7"/>
<circle cx="247.9" cy="60" r=".7"/>
<circle cx="251.6" cy="70.2" r=".7"/>
<circle cx="148.5" cy="81.7" r=".7"/>
<circle cx="156.6" cy="90.7" r=".7"/>
<circle cx="110.1" cy="103" r=".7"/>
</g>
<g font-size="3.9">
<text x="239.4" y="41.1">10</text>
<text x="135.2" y="64.7">9</text>
<text x="246.3" y="97.2">1</text>
<text x="209.5" y="108.7">3</text>
<text x="147.4" y="117.7">1</text>
<text x="94.9" y="126">2</text>
<text x="331.5" y="244.8">B</text>
<text x="359.9" y="244.8">SLDP-GA-001</text>
<text x="411.5" y="244.8">A</text>
</g>
<g font-size="3.5">
<text x="157.8" y="142.1">EXPLODED ISOMETRIC VIEW (ASSEMBLY PATH) SCALE 1:4</text>
<text x="290.5" y="227.6">SLDP 45</text>
<text x="347.1" y="227.6">ROCKET GENERAL ASSEMBLY</text>
<text x="355" y="262.8">1:4</text>
<text x="374.3" y="262.8">~598 g</text>
<text x="402" y="262.8">2 OF 2</text>
</g>
<g font-size="3.2">
<text x="34.7" y="5.8">8</text>
<text x="86.2" y="5.8">7</text>
<text x="137.7" y="5.8">6</text>
<text x="189.2" y="5.8">5</text>
<text x="240.6" y="5.8">4</text>
<text x="292.1" y="5.8">3</text>
<text x="343.6" y="5.8">2</text>
<text x="395.1" y="5.8">1</text>
<text x="3.8" y="43.2">D</text>
<text x="425.6" y="43.2">D</text>
<text x="3.9" y="108.1">C</text>
<text x="425.7" y="108.1">C</text>
<text x="117.3" y="152.2">INTERFACE TABLE</text>
<text x="3.9" y="172.9">B</text>
<text x="425.7" y="172.9">B</text>
<text x="3.9" y="237.8">A</text>
<text x="425.7" y="237.8">A</text>
<text x="328.9" y="262.7">SEE LIST</text>
<text x="34.7" y="275.2">8</text>
<text x="86.2" y="275.2">7</text>
<text x="137.7" y="275.2">6</text>
<text x="189.2" y="275.2">5</text>
<text x="240.6" y="275.2">4</text>
<text x="292.1" y="275.2">3</text>
<text x="343.6" y="275.2">2</text>
<text x="395.1" y="275.2">1</text>
</g>
<g font-size="2.8">
<text x="40.4" y="159.1">INTERFACE</text>
<text x="103.1" y="159.1">FASTENING</text>
<text x="182.3" y="159.1">LOCATION / NOTE</text>
<text x="18" y="225.5">NOTES:</text>
<text x="18" y="230.9">1. ORDER: TVC INTO A FROM TAIL (9) -&gt; SLED INTO B FROM BELOW (10) -&gt; WIRES THROUGH C1 -&gt;</text>
<text x="20.7" y="236.3">B ONTO C1 -&gt; D + C2 ONTO B -&gt; NOSE. FULL SEQUENCE: SLDP-ST-005 SHEET 2.</text>
<text x="18" y="241.7">2. BALANCE THE COMPLETE ROCKET (WITH RIG COLLAR) TO SET THE RIG PIVOT.</text>
<text x="18" y="247.1">3. ASSEMBLY DRAWING; ALL DIMENSIONS REFERENCE. SUB-ASSEMBLIES PER THEIR OWN DRAWINGS.</text>
<text x="18" y="252.5">4. CLOCKING: GIMBAL AXIS X = BODY 0° (M3 HOLES); IMU X/Y ALIGNED TO GIMBAL AXES X/Y.</text>
<text x="18" y="257.9">5. ITEMS 4-7 SHOWN PHANTOM / ENVELOPE (REF). PARTS LIST: SHEET 1.</text>
</g>
<g font-size="2.6">
<text x="19.5" y="165.1">2 TVC MOUNT -&gt; BODY PART A</text>
<text x="81.5" y="165.1">2X ITEM 9, M3 X 6</text>
<text x="145.5" y="165.1">Z 57, 0°/180° (GIMBAL AXIS X). MAX 6 LONG.</text>
<text x="19.5" y="171.1">3 SLED -&gt; BODY PART B</text>
<text x="81.5" y="171.1">4X ITEM 10, M3 X 8</text>
<text x="145.5" y="171.1">Z 232 / 326, 0°/180°. SLED IN FROM BELOW.</text>
<text x="19.5" y="177.1">4 EDF -&gt; MOTOR TUBE</text>
<text x="81.5" y="177.1">TAPE SHIM + HOT GLUE</text>
<text x="145.5" y="177.1">EXHAUST FLUSH WITH TAIL, DUCT OD MAX 31.6.</text>
<text x="19.5" y="183.1">5 BREADBOARD -&gt; SLED</text>
<text x="81.5" y="183.1">ADHESIVE + 2 ZIP TIES</text>
<text x="145.5" y="183.1">FACE C, IMU AT BOTTOM OF BOARD.</text>
<text x="19.5" y="189.1">BODY A &lt;-&gt; B</text>
<text x="81.5" y="189.1">C1 SLIP FIT + TAPE</text>
<text x="145.5" y="189.1">Z 200-203. REMOVABLE FOR SLED ACCESS.</text>
<text x="19.5" y="195.1">BODY B &lt;-&gt; D</text>
<text x="81.5" y="195.1">C2 SLIP FIT + TAPE</text>
<text x="145.5" y="195.1">Z 357-375. REMOVABLE.</text>
<text x="19.5" y="201.1">BODY D &lt;-&gt; NOSE</text>
<text x="81.5" y="201.1">SHOULDER SLIP FIT</text>
<text x="145.5" y="201.1">Z 515.</text>
<text x="19.5" y="207.1">ROCKET -&gt; DESK RIG</text>
<text x="81.5" y="207.1">RIG COLLAR (SLDP-GS-001)</text>
<text x="145.5" y="207.1">AT MEASURED CG (~240 REF), ON PART B.</text>
<text x="305.1" y="262.5">2026-10-30</text>
</g>
<g font-size="2.3">
<text x="273.3" y="240.4">DIMENSIONS ARE IN MM</text>
<text x="273.3" y="243.1">TOL: X ±0.5 X.X ±0.2</text>
<text x="278.4" y="245.9">X.XX ±0.1 ANGLES ±1°</text>
<text x="273.3" y="248.6">DO NOT SCALE DRAWING</text>
</g>
<g font-size="2.1">
<text x="273" y="220.2">TEAM</text>
<text x="325" y="220.2">TITLE</text>
<text x="273" y="236.2">UNLESS OTHERWISE SPECIFIED</text>
<text x="325" y="236.2">SIZE</text>
<text x="343" y="236.2">DWG NO.</text>
<text x="405" y="236.2">REV</text>
<text x="303" y="254.2">DATE</text>
<text x="325" y="254.2">MATERIAL</text>
<text x="349" y="254.2">SCALE</text>
<text x="369" y="254.2">MASS</text>
<text x="395" y="254.2">SHEET</text>
</g>
<text font-size="1.7" x="275.5" y="254.3">THIRD ANGLE PROJECTION</text>
</svg>
